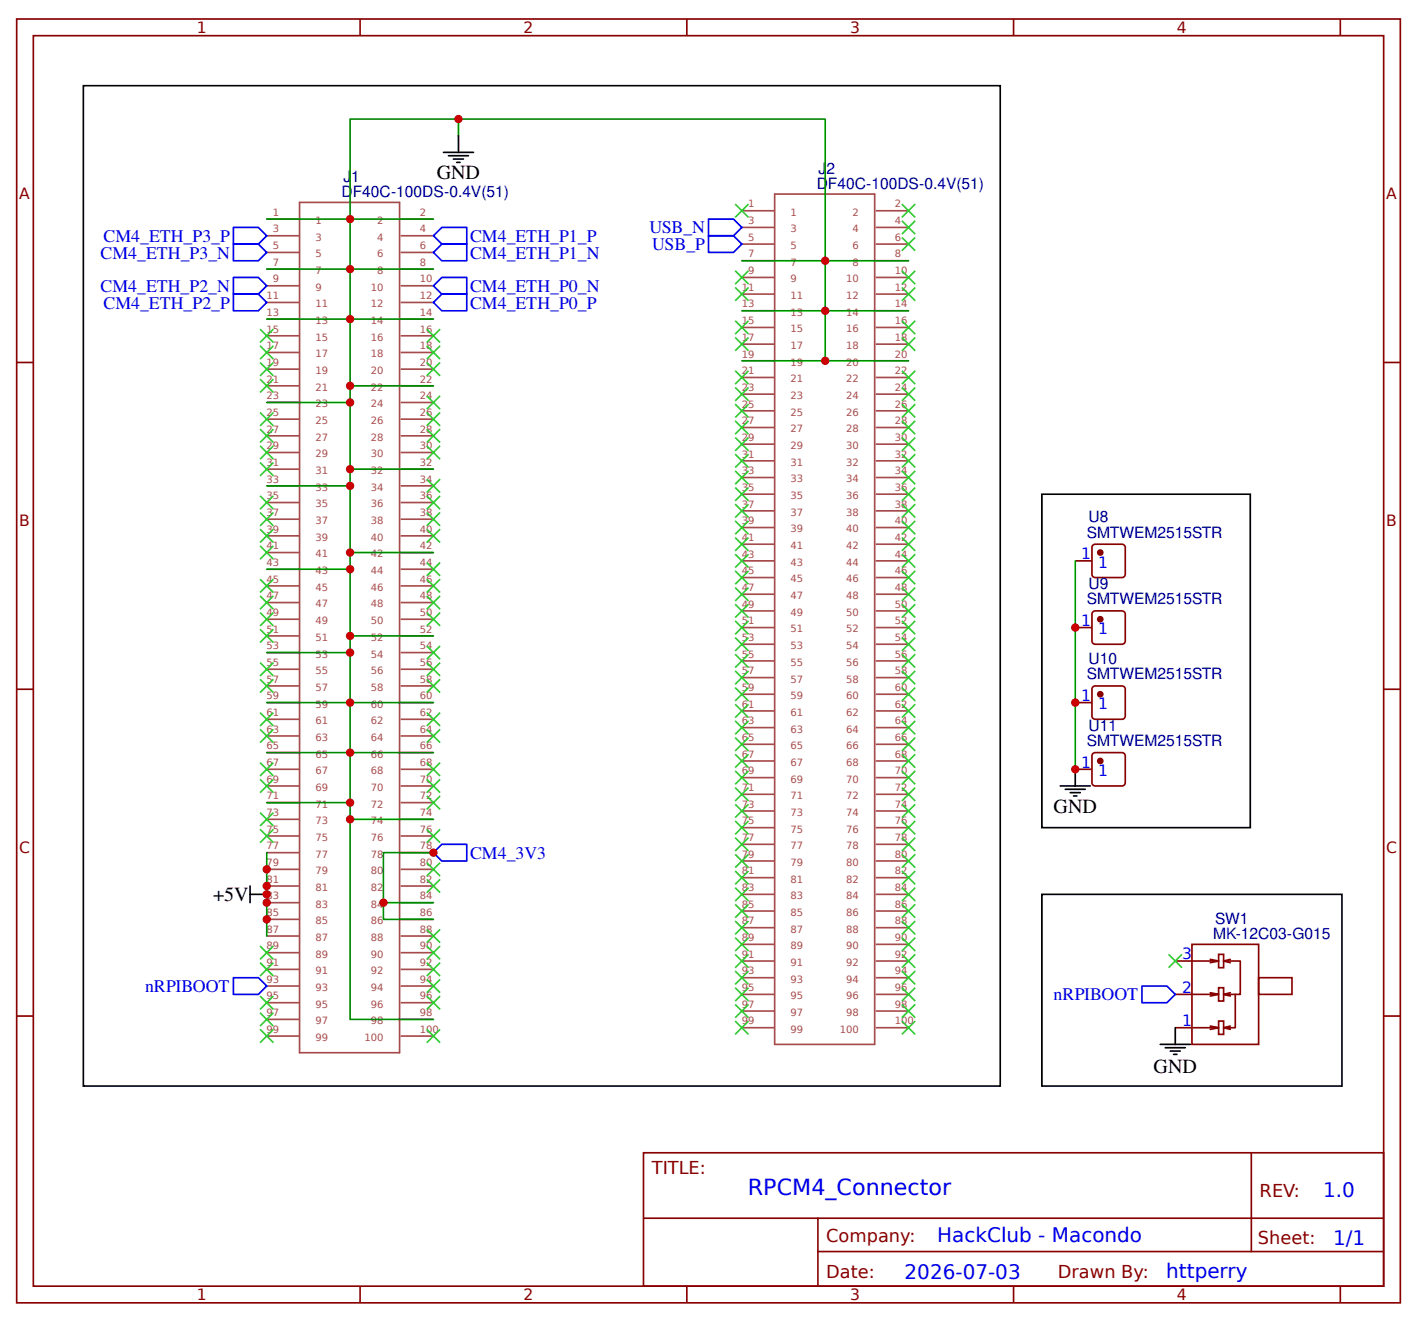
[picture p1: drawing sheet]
<svg xmlns="http://www.w3.org/2000/svg" width="225mm" height="210mm" viewBox="0 0 225 210" stroke-linecap="round" stroke-linejoin="round" font-family="sans-serif">
<g fill="none" stroke="#800" stroke-width=".26">
<path d="M2.6 3h219.6v203.7h-219.6zM5.3 5.7h214.3v198.4h-214.3zM57.1 3v2.7M109 3v2.7M160.9 3v2.7M212.7 3v2.7M2.6 57.5h2.7M219.6 57.5h2.6M170.7 89h2.6M170.7 99.6h2.6M173.4 86.6l.4-.2h4.5l.3 .5-.1 4.5-.4 .3-4.5-.1-.3-.5zM173.6 97l4.5-.1 .4 .3 .1 4.5-.3 .5h-4.5l-.4-.2-.1-4.5z"/>
<path d="M2.6 109.4h2.7M170.7 111.5h2.6M173.4 109.1l.4-.3 4.5 .1 .3 .5-.1 4.5-.4 .2h-4.5l-.3-.5zM173.6 119.5l4.5-.1 .4 .3 .1 4.5-.3 .5h-4.5l-.4-.2-.1-4.5zM219.6 109.4h2.6M170.7 122.1h2.6M189.2 149.9h10.6v15.8h-10.6zM192.1 152.2l1.3 .3h-6.9M192.1 157.5l1.3 .3h-6.9M193.4 151.4h.8v2.2h-.8zM193.4 156.7h.8v2.2h-.8zM193.4 152.5l-1.3 .3"/>
<path d="M193.4 157.8l-1.3 .3M194.2 152.5h2.6v5.3h-2.6l1.1 .3M194.2 152.5l1.1 .3M195.3 152.2l-1.1 .3M195.3 157.5l-1.1 .3M196.1 157.8v5.3h-1.9l1.1 .3M199.8 155.2h5.3v2.6h-5.3zM2.6 161.2h2.7M192.1 162.8l1.3 .3h-6.9M193.4 162h.8v2.1h-.8zM193.4 163.1l-1.3 .3M195.3 162.8l-1.1 .3"/>
<path d="M219.6 161.2h2.6M102.1 182.9h117.5v21.2h-117.5zM102.2 193.3h117.3M129.8 198.6h89.7M129.8 193.3v10.6M198.6 183v15.6M57.1 204.1v2.6M109 204.1v2.6M160.9 204.1v2.6M212.7 204.1v2.6"/>
</g>
<g fill="#800" stroke="#800" stroke-width=".26">
<circle cx="174.6" cy="87.7" r=".4"/>
<circle cx="174.6" cy="98.3" r=".4"/>
<circle cx="174.6" cy="110.2" r=".4"/>
<circle cx="174.6" cy="120.8" r=".4"/>
</g>
<g fill="none" stroke="#080" stroke-width=".26">
<path d="M72.8 18.9h58.2v38.4M42.3 34.8h26.5M72.8 21.5v-2.6h-17.2v42.3M42.3 42.7h26.5M42.3 50.6h26.5M117.7 41.4h26.5M117.7 49.3h26.5M117.7 57.3h26.5M55.6 63.9v10.6M55.6 77.1v10.6M68.8 61.2h-13.2v2.7h-13.3M68.8 74.5h-13.2v2.6h-13.3"/>
<path d="M55.6 90.3v10.6M68.8 87.7h-13.2v2.6h-13.3M170.7 89v33.1M42.3 111.5h26.5M42.3 119.4h26.5M55.6 103.6v23.8M68.8 100.9h-13.2v2.7h-13.3M42.3 127.4h13.3v2.6h13.2M42.3 135.3v13.2M55.6 130v31.8h13.2M68.8 135.3h-7.9v7.9M68.8 143.2h-7.9v2.7h7.9"/>
</g>
<g fill="none" stroke="#000" stroke-width=".26">
<path d="M13.2 13.6h145.5v158.7h-145.5zM70.4 24.2h4.7M71.2 24.7h3.1M72 25.2h1.6M72.5 25.8h.5M72.8 21.5v2.7M165.4 78.4h33v52.9h-33zM168.3 124.7h4.7M169.1 125.3h3.1M169.9 125.8h1.5M170.4 126.3h.5M170.7 122.1v2.6"/>
<path d="M39.7 141.9h2.6M39.7 140.6v2.6M165.4 141.9h47.6v30.4h-47.6zM184.1 165.7h4.8M184.9 166.3h3.2M185.7 166.8h1.6M186.3 167.3h.5M186.5 163.1v2.6"/>
</g>
<g fill="none" stroke="#00f" stroke-width=".26">
<path d="M37 36.1h4l1.3 1.3-1.3 1.3h-4zM37 38.7h4l1.3 1.4-1.3 1.3h-4zM68.8 37.4l1.3-1.3h4v2.6h-4zM112.4 34.8h4l1.3 1.3-1.3 1.3h-4zM112.4 37.4h4l1.3 1.3-1.3 1.4h-4zM37 44h4l1.3 1.3-1.3 1.4h-4zM37 46.7h4l1.3 1.3-1.3 1.3h-4zM68.8 40.1l1.3-1.4h4v2.7h-4zM68.8 45.3l1.3-1.3h4v2.7h-4zM68.8 48l1.3-1.3h4v2.6h-4zM70.1 134h4v2.6h-4l-1.3-1.3zM37 155.2h4l1.3 1.3-1.3 1.3h-4z"/>
<path d="M181.2 156.5h4l1.3 1.3-1.3 1.3h-4z"/>
</g>
<g fill="#000" stroke="#3c3" stroke-width=".26">
<path d="M116.7 32.4l2.1 2.1zM118.8 32.4l-2.1 2.1z"/>
<path d="M143.1 32.4l2.2 2.1zM145.3 32.4l-2.2 2.1z"/>
<path d="M143.1 35l2.2 2.1zM143.1 37.1l2.2-2.1z"/>
<path d="M143.1 37.7l2.2 2.1zM143.1 39.8l2.2-2.1z"/>
<path d="M41.3 52.2l2.1 2.1zM43.4 52.2l-2.1 2.1z"/>
<path d="M41.3 54.9l2.1 2.1zM43.4 54.9l-2.1 2.1z"/>
<path d="M41.3 57.5l2.1 2.1zM43.4 57.5l-2.1 2.1z"/>
<path d="M67.7 52.2l2.1 2.1zM67.7 54.3l2.1-2.1z"/>
<path d="M67.7 54.9l2.1 2.1zM69.8 54.9l-2.1 2.1z"/>
<path d="M67.7 57.5l2.1 2.1zM67.7 59.6l2.1-2.1z"/>
<path d="M116.7 43l2.1 2.1zM118.8 43l-2.1 2.1z"/>
<path d="M116.7 45.6l2.1 2.1zM118.8 45.6l-2.1 2.1z"/>
<path d="M116.7 50.9l2.1 2.1zM118.8 50.9l-2.1 2.1z"/>
<path d="M116.7 53.6l2.1 2.1zM118.8 53.6l-2.1 2.1z"/>
<path d="M116.7 58.8l2.1 2.2zM118.8 58.8l-2.1 2.2z"/>
<path d="M143.1 43l2.2 2.1zM143.1 45.1l2.2-2.1z"/>
<path d="M143.1 45.6l2.2 2.1zM145.3 45.6l-2.2 2.1z"/>
<path d="M143.1 50.9l2.2 2.1zM145.3 50.9l-2.2 2.1z"/>
<path d="M143.1 53.6l2.2 2.1zM145.3 53.6l-2.2 2.1z"/>
<path d="M143.1 58.8l2.2 2.2zM145.3 58.8l-2.2 2.2z"/>
<path d="M41.3 60.2l2.1 2.1zM43.4 60.2l-2.1 2.1z"/>
<path d="M41.3 65.5l2.1 2.1zM43.4 65.5l-2.1 2.1z"/>
<path d="M41.3 68.1l2.1 2.1zM43.4 68.1l-2.1 2.1z"/>
<path d="M41.3 70.7l2.1 2.2zM41.3 72.9l2.1-2.2z"/>
<path d="M41.3 73.4l2.1 2.1zM43.4 73.4l-2.1 2.1z"/>
<path d="M41.3 78.7l2.1 2.1zM41.3 80.8l2.1-2.1z"/>
<path d="M67.7 62.8l2.1 2.1zM67.7 64.9l2.1-2.1z"/>
<path d="M67.7 65.5l2.1 2.1zM69.8 65.5l-2.1 2.1z"/>
<path d="M67.7 68.1l2.1 2.1zM69.8 68.1l-2.1 2.1z"/>
<path d="M67.7 70.7l2.1 2.2zM67.7 72.9l2.1-2.2z"/>
<path d="M67.7 76l2.1 2.2zM69.8 76l-2.1 2.2z"/>
<path d="M67.7 78.7l2.1 2.1zM67.7 80.8l2.1-2.1z"/>
<path d="M116.7 61.5l2.1 2.1zM118.8 61.5l-2.1 2.1z"/>
<path d="M116.7 64.1l2.1 2.2zM118.8 64.1l-2.1 2.2z"/>
<path d="M116.7 66.8l2.1 2.1zM118.8 66.8l-2.1 2.1z"/>
<path d="M116.7 69.4l2.1 2.1zM118.8 69.4l-2.1 2.1z"/>
<path d="M116.7 72.1l2.1 2.1zM118.8 72.1l-2.1 2.1z"/>
<path d="M116.7 74.7l2.1 2.1zM118.8 74.7l-2.1 2.1z"/>
<path d="M116.7 77.4l2.1 2.1zM118.8 77.4l-2.1 2.1z"/>
<path d="M143.1 61.5l2.2 2.1zM145.3 61.5l-2.2 2.1z"/>
<path d="M143.1 64.1l2.2 2.2zM145.3 64.1l-2.2 2.2z"/>
<path d="M143.1 66.8l2.2 2.1zM143.1 68.9l2.2-2.1z"/>
<path d="M143.1 69.4l2.2 2.1zM145.3 69.4l-2.2 2.1z"/>
<path d="M143.1 72.1l2.2 2.1zM145.3 72.1l-2.2 2.1z"/>
<path d="M143.1 74.7l2.2 2.1zM143.1 76.8l2.2-2.1z"/>
<path d="M143.1 77.4l2.2 2.1zM145.3 77.4l-2.2 2.1z"/>
<path d="M41.3 81.3l2.1 2.1zM43.4 81.3l-2.1 2.1z"/>
<path d="M41.3 84l2.1 2.1zM43.4 84l-2.1 2.1z"/>
<path d="M41.3 86.6l2.1 2.1zM43.4 86.6l-2.1 2.1z"/>
<path d="M41.3 91.9l2.1 2.1zM43.4 91.9l-2.1 2.1z"/>
<path d="M41.3 94.6l2.1 2.1zM43.4 94.6l-2.1 2.1z"/>
<path d="M41.3 97.2l2.1 2.1zM43.4 97.2l-2.1 2.1z"/>
<path d="M41.3 99.9l2.1 2.1zM43.4 99.9l-2.1 2.1z"/>
<path d="M67.7 81.3l2.1 2.1zM69.8 81.3l-2.1 2.1z"/>
<path d="M67.7 84l2.1 2.1zM69.8 84l-2.1 2.1z"/>
<path d="M67.7 89.3l2.1 2.1zM69.8 89.3l-2.1 2.1z"/>
<path d="M67.7 91.9l2.1 2.1zM69.8 91.9l-2.1 2.1z"/>
<path d="M67.7 94.6l2.1 2.1zM67.7 96.7l2.1-2.1z"/>
<path d="M67.7 97.2l2.1 2.1zM69.8 97.2l-2.1 2.1z"/>
<path d="M116.7 80l2.1 2.1zM118.8 80l-2.1 2.1z"/>
<path d="M116.7 82.7l2.1 2.1zM118.8 82.7l-2.1 2.1z"/>
<path d="M116.7 85.3l2.1 2.1zM118.8 85.3l-2.1 2.1z"/>
<path d="M116.7 87.9l2.1 2.2zM118.8 87.9l-2.1 2.2z"/>
<path d="M116.7 90.6l2.1 2.1zM118.8 90.6l-2.1 2.1z"/>
<path d="M116.7 93.2l2.1 2.2zM118.8 93.2l-2.1 2.2z"/>
<path d="M116.7 95.9l2.1 2.1zM118.8 95.9l-2.1 2.1z"/>
<path d="M116.7 98.5l2.1 2.1zM118.8 98.5l-2.1 2.1z"/>
<path d="M143.1 80l2.2 2.1zM145.3 80l-2.2 2.1z"/>
<path d="M143.1 82.7l2.2 2.1zM143.1 84.8l2.2-2.1z"/>
<path d="M143.1 98.5l2.2 2.1zM143.1 100.6l2.2-2.1z"/>
<path d="M143.1 95.9l2.2 2.1zM145.3 95.9l-2.2 2.1z"/>
<path d="M143.1 93.2l2.2 2.2zM145.3 93.2l-2.2 2.2z"/>
<path d="M143.1 85.3l2.2 2.1zM145.3 85.3l-2.2 2.1z"/>
<path d="M143.1 87.9l2.2 2.2zM145.3 87.9l-2.2 2.2z"/>
<path d="M143.1 90.6l2.2 2.1zM143.1 92.7l2.2-2.1z"/>
<path d="M41.3 105.1l2.1 2.2zM43.4 105.1l-2.1 2.2z"/>
<path d="M41.3 107.8l2.1 2.1zM43.4 107.8l-2.1 2.1z"/>
<path d="M41.3 113.1l2.1 2.1zM43.4 113.1l-2.1 2.1z"/>
<path d="M41.3 115.7l2.1 2.1zM43.4 115.7l-2.1 2.1z"/>
<path d="M67.7 102.5l2.1 2.1zM67.7 104.6l2.1-2.1z"/>
<path d="M67.7 105.1l2.1 2.2zM69.8 105.1l-2.1 2.2z"/>
<path d="M67.7 107.8l2.1 2.1zM69.8 107.8l-2.1 2.1z"/>
<path d="M67.7 113.1l2.1 2.1zM69.8 113.1l-2.1 2.1z"/>
<path d="M67.7 115.7l2.1 2.1zM69.8 115.7l-2.1 2.1z"/>
<path d="M116.7 101.2l2.1 2.1zM118.8 101.2l-2.1 2.1z"/>
<path d="M116.7 103.8l2.1 2.1zM118.8 103.8l-2.1 2.1z"/>
<path d="M116.7 106.5l2.1 2.1zM118.8 106.5l-2.1 2.1z"/>
<path d="M116.7 109.1l2.1 2.1zM118.8 109.1l-2.1 2.1z"/>
<path d="M116.7 111.8l2.1 2.1zM118.8 111.8l-2.1 2.1z"/>
<path d="M116.7 114.4l2.1 2.1zM118.8 114.4l-2.1 2.1z"/>
<path d="M116.7 117.1l2.1 2.1zM118.8 117.1l-2.1 2.1z"/>
<path d="M116.7 119.7l2.1 2.1zM118.8 119.7l-2.1 2.1z"/>
<path d="M143.1 119.7l2.2 2.1zM145.3 119.7l-2.2 2.1z"/>
<path d="M143.1 117.1l2.2 2.1zM145.3 117.1l-2.2 2.1z"/>
<path d="M143.1 114.4l2.2 2.1zM145.3 114.4l-2.2 2.1z"/>
<path d="M143.1 111.8l2.2 2.1zM145.3 111.8l-2.2 2.1z"/>
<path d="M143.1 109.1l2.2 2.1zM145.3 109.1l-2.2 2.1z"/>
<path d="M143.1 106.5l2.2 2.1zM143.1 108.6l2.2-2.1z"/>
<path d="M143.1 103.8l2.2 2.1zM145.3 103.8l-2.2 2.1z"/>
<path d="M143.1 101.2l2.2 2.1zM145.3 101.2l-2.2 2.1z"/>
<path d="M41.3 121l2.1 2.1zM43.4 121l-2.1 2.1z"/>
<path d="M41.3 123.7l2.1 2.1zM43.4 123.7l-2.1 2.1z"/>
<path d="M41.3 129l2.1 2.1zM43.4 129l-2.1 2.1z"/>
<path d="M41.3 131.6l2.1 2.1zM43.4 131.6l-2.1 2.1z"/>
<path d="M67.7 136.9l2.1 2.1zM69.8 136.9l-2.1 2.1z"/>
<path d="M67.7 139.5l2.1 2.2zM69.8 139.5l-2.1 2.2z"/>
<path d="M67.7 121l2.1 2.1zM67.7 123.1l2.1-2.1z"/>
<path d="M67.7 123.7l2.1 2.1zM69.8 123.7l-2.1 2.1z"/>
<path d="M67.7 126.3l2.1 2.1zM69.8 126.3l-2.1 2.1z"/>
<path d="M67.7 131.6l2.1 2.1zM69.8 131.6l-2.1 2.1z"/>
<path d="M116.7 122.3l2.1 2.2zM118.8 122.3l-2.1 2.2z"/>
<path d="M116.7 125l2.1 2.1zM118.8 125l-2.1 2.1z"/>
<path d="M116.7 127.6l2.1 2.2zM118.8 127.6l-2.1 2.2z"/>
<path d="M116.7 130.3l2.1 2.1zM118.8 130.3l-2.1 2.1z"/>
<path d="M116.7 132.9l2.1 2.1zM118.8 132.9l-2.1 2.1z"/>
<path d="M116.7 135.6l2.1 2.1zM118.8 135.6l-2.1 2.1z"/>
<path d="M116.7 138.2l2.1 2.1zM118.8 138.2l-2.1 2.1z"/>
<path d="M143.1 138.2l2.2 2.1zM145.3 138.2l-2.2 2.1z"/>
<path d="M143.1 135.6l2.2 2.1zM145.3 135.6l-2.2 2.1z"/>
<path d="M143.1 132.9l2.2 2.1zM145.3 132.9l-2.2 2.1z"/>
<path d="M143.1 130.3l2.2 2.1zM145.3 130.3l-2.2 2.1z"/>
<path d="M143.1 127.6l2.2 2.2zM145.3 127.6l-2.2 2.2z"/>
<path d="M143.1 125l2.2 2.1zM145.3 125l-2.2 2.1z"/>
<path d="M143.1 122.3l2.2 2.2zM145.3 122.3l-2.2 2.2z"/>
<path d="M41.3 158.1l2.1 2.1zM43.4 158.1l-2.1 2.1z"/>
<path d="M41.3 152.8l2.1 2.1zM43.4 152.8l-2.1 2.1z"/>
<path d="M41.3 150.1l2.1 2.1zM43.4 150.1l-2.1 2.1z"/>
<path d="M67.7 147.5l2.1 2.1zM69.8 147.5l-2.1 2.1z"/>
<path d="M67.7 150.1l2.1 2.1zM67.7 152.2l2.1-2.1z"/>
<path d="M67.7 152.8l2.1 2.1zM69.8 152.8l-2.1 2.1z"/>
<path d="M67.7 155.4l2.1 2.1zM69.8 155.4l-2.1 2.1z"/>
<path d="M67.7 158.1l2.1 2.1zM67.7 160.2l2.1-2.1z"/>
<path d="M116.7 140.9l2.1 2.1zM118.8 140.9l-2.1 2.1z"/>
<path d="M116.7 143.5l2.1 2.1zM118.8 143.5l-2.1 2.1z"/>
<path d="M116.7 146.2l2.1 2.1zM118.8 146.2l-2.1 2.1z"/>
<path d="M116.7 148.8l2.1 2.1zM118.8 148.8l-2.1 2.1z"/>
<path d="M116.7 151.4l2.1 2.2zM118.8 151.4l-2.1 2.2z"/>
<path d="M116.7 154.1l2.1 2.1zM118.8 154.1l-2.1 2.1z"/>
<path d="M116.7 156.7l2.1 2.2zM118.8 156.7l-2.1 2.2z"/>
<path d="M116.7 159.4l2.1 2.1zM118.8 159.4l-2.1 2.1z"/>
<path d="M143.1 148.8l2.2 2.1zM145.3 148.8l-2.2 2.1z"/>
<path d="M143.1 146.2l2.2 2.1zM145.3 146.2l-2.2 2.1z"/>
<path d="M143.1 143.5l2.2 2.1zM145.3 143.5l-2.2 2.1z"/>
<path d="M143.1 140.9l2.2 2.1zM145.3 140.9l-2.2 2.1z"/>
<path d="M143.1 154.1l2.2 2.1zM145.3 154.1l-2.2 2.1z"/>
<path d="M143.1 151.4l2.2 2.2zM145.3 151.4l-2.2 2.2z"/>
<path d="M143.1 156.7l2.2 2.2zM145.3 156.7l-2.2 2.2z"/>
<path d="M143.1 159.4l2.2 2.1zM145.3 159.4l-2.2 2.1z"/>
<path d="M185.5 151.4l2.1 2.2zM187.6 151.4l-2.1 2.2z"/>
<path d="M41.3 160.7l2.1 2.1zM43.4 160.7l-2.1 2.1z"/>
<path d="M41.3 163.4l2.1 2.1zM43.4 163.4l-2.1 2.1z"/>
<path d="M67.7 163.4l2.1 2.1zM69.8 163.4l-2.1 2.1z"/>
<path d="M116.7 162l2.1 2.1zM118.8 162l-2.1 2.1z"/>
<path d="M143.1 162l2.2 2.1zM145.3 162l-2.2 2.1z"/>
</g>
<g fill="none" stroke="#a54b4b" stroke-width=".26">
<path d="M42.3 34.8h5.2M42.3 37.4h5.2M47.5 32.1h15.9v135h-15.9zM63.6 34.8h5.2M63.6 37.4h5.2M117.7 33.4h5.2M117.7 36.1h5.2M117.7 38.7h5.2M122.9 30.8h15.9v134.9h-15.9zM139 33.4h5.2M139 36.1h5.2M139 38.7h5.2"/>
<path d="M42.3 40.1h5.2M42.3 42.7h5.2M42.3 45.3h5.2M42.3 48h5.2M42.3 50.6h5.2M42.3 53.3h5.2M42.3 55.9h5.2M42.3 58.6h5.2M63.6 40.1h5.2M63.6 42.7h5.2M63.6 45.3h5.2M63.6 48h5.2"/>
<path d="M63.6 50.6h5.2M63.6 53.3h5.2M63.6 55.9h5.2M63.6 58.6h5.2M117.7 41.4h5.2M117.7 44h5.2M117.7 46.7h5.2M117.7 49.3h5.2M117.7 52h5.2M117.7 54.6h5.2M117.7 57.3h5.2M117.7 59.9h5.2"/>
<path d="M139 41.4h5.2M139 44h5.2M139 46.7h5.2M139 49.3h5.2M139 52h5.2M139 54.6h5.2M139 57.3h5.2M139 59.9h5.2M42.3 61.2h5.2M42.3 63.9h5.2M42.3 66.5h5.2M42.3 69.2h5.2"/>
<path d="M42.3 71.8h5.2M42.3 74.5h5.2M42.3 77.1h5.2M42.3 79.7h5.2M63.6 61.2h5.2M63.6 63.9h5.2M63.6 66.5h5.2M63.6 69.2h5.2M63.6 71.8h5.2M63.6 74.5h5.2M63.6 77.1h5.2M63.6 79.7h5.2"/>
<path d="M117.7 62.5h5.2M117.7 65.2h5.2M117.7 67.8h5.2M117.7 70.5h5.2M117.7 73.1h5.2M117.7 75.8h5.2M117.7 78.4h5.2M139 62.5h5.2M139 65.2h5.2M139 67.8h5.2M139 70.5h5.2M139 73.1h5.2"/>
<path d="M139 75.8h5.2M139 78.4h5.2M42.3 82.4h5.2M42.3 85h5.2M42.3 87.7h5.2M42.3 90.3h5.2M42.3 93h5.2M42.3 95.6h5.2M42.3 98.3h5.2M63.6 82.4h5.2M63.6 85h5.2M63.6 87.7h5.2"/>
<path d="M63.6 90.3h5.2M63.6 93h5.2M63.6 95.6h5.2M63.6 98.3h5.2M117.7 81.1h5.2M117.7 83.7h5.2M117.7 86.4h5.2M117.7 89h5.2M117.7 91.7h5.2M117.7 94.3h5.2M117.7 96.9h5.2M117.7 99.6h5.2"/>
<path d="M139 81.1h5.2M139 83.7h5.2M139 86.4h5.2M139 89h5.2M139 91.7h5.2M139 94.3h5.2M139 96.9h5.2M139 99.6h5.2M42.3 100.9h5.2M42.3 103.6h5.2M42.3 106.2h5.2M42.3 108.8h5.2"/>
<path d="M42.3 111.5h5.2M42.3 114.1h5.2M42.3 116.8h5.2M42.3 119.4h5.2M63.6 100.9h5.2M63.6 103.6h5.2M63.6 106.2h5.2M63.6 108.8h5.2M63.6 111.5h5.2M63.6 114.1h5.2M63.6 116.8h5.2M63.6 119.4h5.2"/>
<path d="M117.7 102.2h5.2M117.7 104.9h5.2M117.7 107.5h5.2M117.7 110.2h5.2M117.7 112.8h5.2M117.7 115.5h5.2M117.7 118.1h5.2M139 102.2h5.2M139 104.9h5.2M139 107.5h5.2M139 110.2h5.2M139 112.8h5.2"/>
<path d="M139 115.5h5.2M139 118.1h5.2M42.3 122.1h5.2M42.3 124.7h5.2M42.3 127.4h5.2M42.3 130h5.2M42.3 132.7h5.2M42.3 135.3h5.2M42.3 138h5.2M63.6 122.1h5.2M63.6 124.7h5.2M63.6 127.4h5.2"/>
<path d="M63.6 130h5.2M63.6 132.7h5.2M63.6 135.3h5.2M63.6 138h5.2M117.7 120.8h5.2M117.7 123.4h5.2M117.7 126h5.2M117.7 128.7h5.2M117.7 131.3h5.2M117.7 134h5.2M117.7 136.6h5.2M117.7 139.3h5.2"/>
<path d="M139 120.8h5.2M139 123.4h5.2M139 126h5.2M139 128.7h5.2M139 131.3h5.2M139 134h5.2M139 136.6h5.2M139 139.3h5.2M42.3 140.6h5.2M42.3 143.2h5.2M42.3 145.9h5.2M42.3 148.5h5.2"/>
<path d="M42.3 151.2h5.2M42.3 153.8h5.2M42.3 156.5h5.2M42.3 159.1h5.2M63.6 140.6h5.2M63.6 143.2h5.2M63.6 145.9h5.2M63.6 148.5h5.2M63.6 151.2h5.2M63.6 153.8h5.2M63.6 156.5h5.2M63.6 159.1h5.2"/>
<path d="M117.7 141.9h5.2M117.7 144.6h5.2M117.7 147.2h5.2M117.7 149.9h5.2M117.7 152.5h5.2M117.7 155.2h5.2M117.7 157.8h5.2M139 141.9h5.2M139 144.6h5.2M139 147.2h5.2M139 149.9h5.2M139 152.5h5.2"/>
<path d="M139 155.2h5.2M139 157.8h5.2M42.3 161.8h5.2M42.3 164.4h5.2M63.6 161.8h5.2M63.6 164.4h5.2M117.7 160.4h5.2M117.7 163.1h5.2M139 160.4h5.2M139 163.1h5.2"/>
</g>
<g fill="#c00">
<circle cx="170.7" cy="99.6" r=".66"/>
<circle cx="170.7" cy="111.5" r=".66"/>
<circle cx="170.7" cy="122.1" r=".66"/>
<circle cx="60.9" cy="143.2" r=".66"/>
<circle cx="68.8" cy="135.3" r=".66"/>
<circle cx="42.3" cy="138" r=".66"/>
<circle cx="42.3" cy="140.6" r=".66"/>
<circle cx="42.3" cy="143.2" r=".66"/>
<circle cx="42.3" cy="145.9" r=".66"/>
<circle cx="42.3" cy="141.9" r=".66"/>
<circle cx="55.6" cy="130" r=".66"/>
<circle cx="55.6" cy="119.4" r=".66"/>
<circle cx="55.6" cy="127.4" r=".66"/>
<circle cx="55.6" cy="111.5" r=".66"/>
<circle cx="55.6" cy="103.6" r=".66"/>
<circle cx="55.6" cy="90.3" r=".66"/>
<circle cx="55.6" cy="100.9" r=".66"/>
<circle cx="55.6" cy="77.1" r=".66"/>
<circle cx="55.6" cy="87.7" r=".66"/>
<circle cx="55.6" cy="63.9" r=".66"/>
<circle cx="55.6" cy="74.5" r=".66"/>
<circle cx="55.6" cy="50.6" r=".66"/>
<circle cx="55.6" cy="61.2" r=".66"/>
<circle cx="55.6" cy="42.7" r=".66"/>
<circle cx="55.6" cy="34.8" r=".66"/>
<circle cx="72.8" cy="18.9" r=".66"/>
<circle cx="131" cy="49.3" r=".66"/>
<circle cx="131" cy="57.3" r=".66"/>
<circle cx="131" cy="41.4" r=".66"/>
</g>
<text font-size="3.5" fill="#00f" x="118.7" y="189.7">RPCM4_Connector</text>
<g font-size="3.2">
<text x="69.3" y="28.4">GND</text>
<text x="167.2" y="129">GND</text>
<text x="33.8" y="143">+5V</text>
<text x="183.1" y="170.3">GND</text>
</g>
<g font-size="3.2" fill="#00f">
<text x="210" y="189.9">1.0</text>
<text x="148.8" y="197.1">HackClub - Macondo</text>
<text x="211.6" y="197.6">1/1</text>
<text x="143.6" y="202.9">2026-07-03</text>
<text x="185.1" y="202.8">httperry</text>
</g>
<g font-size="2.8" fill="#00f">
<text x="16" y="41.1">CM4_ETH_P3_N</text>
<text x="16.4" y="38.4">CM4_ETH_P3_P</text>
<text x="74.6" y="38.4">CM4_ETH_P1_P</text>
<text x="74.6" y="41">CM4_ETH_P1_N</text>
<text x="103.1" y="37">USB_N</text>
<text x="103.5" y="39.7">USB_P</text>
<text x="16" y="46.3">CM4_ETH_P2_N</text>
<text x="74.6" y="46.4">CM4_ETH_P0_N</text>
<text x="16.4" y="49">CM4_ETH_P2_P</text>
<text x="74.6" y="49">CM4_ETH_P0_P</text>
<text x="74.6" y="136.3">CM4_3V3</text>
<text x="23" y="157.5">nRPIBOOT</text>
<text x="167.2" y="158.7">nRPIBOOT</text>
</g>
<g font-size="2.8" fill="#800">
<text x="103.5" y="186.4">TITLE:</text>
<text x="199.9" y="189.9">REV:</text>
<text x="131.1" y="197">Company:</text>
<text x="199.7" y="197.5">Sheet:</text>
<text x="131.1" y="202.8">Date:</text>
<text x="167.9" y="202.8">Drawn By:</text>
</g>
<g font-size="2.5" fill="#800">
<text x="31.2" y="5.3">1</text>
<text x="83.1" y="5.3">2</text>
<text x="134.9" y="5.3">3</text>
<text x="186.8" y="5.3">4</text>
<text x="3" y="31.6">A</text>
<text x="220" y="31.6">A</text>
<text x="3" y="83.4">B</text>
<text x="220" y="83.4">B</text>
<text x="3" y="135.3">C</text>
<text x="220" y="135.3">C</text>
<text x="31.2" y="206.3">1</text>
<text x="83.1" y="206.3">2</text>
<text x="134.9" y="206.3">3</text>
<text x="186.8" y="206.3">4</text>
</g>
<g font-size="2.5" fill="#000080">
<text x="54.5" y="28.9">J1</text>
<text x="129.9" y="27.5">J2</text>
<text x="54.2" y="31.3">DF40C-100DS-0.4V(51)</text>
<text x="129.6" y="30">DF40C-100DS-0.4V(51)</text>
<text x="172.8" y="82.9">U8</text>
<text x="172.5" y="85.3">SMTWEM2515STR</text>
<text x="172.5" y="95.9">SMTWEM2515STR</text>
<text x="172.8" y="93.4">U9</text>
<text x="172.5" y="107.8">SMTWEM2515STR</text>
<text x="172.8" y="105.3">U10</text>
<text x="172.5" y="118.4">SMTWEM2515STR</text>
<text x="172.8" y="115.9">U11</text>
<text x="192.5" y="149.1">MK-12C03-G015</text>
<text x="192.9" y="146.6">SW1</text>
</g>
<g font-size="2.5" fill="#00f">
<text x="171.6" y="88.7">1</text>
<text x="174.3" y="90.1">1</text>
<text x="171.6" y="99.3">1</text>
<text x="174.3" y="100.6">1</text>
<text x="171.6" y="111.2">1</text>
<text x="174.3" y="112.6">1</text>
<text x="171.6" y="121.8">1</text>
<text x="174.3" y="123.1">1</text>
<text x="187.6" y="152.2">3</text>
<text x="187.6" y="157.5">2</text>
<text x="187.6" y="162.8">1</text>
</g>
<g font-size="1.6" fill="#a54b4b">
<text x="43.3" y="34.2">1</text>
<text x="50.1" y="35.5">1</text>
<text x="59.9" y="35.5">2</text>
<text x="66.6" y="34.2">2</text>
<text x="118.7" y="32.9">1</text>
<text x="118.7" y="35.6">3</text>
<text x="125.5" y="34.2">1</text>
<text x="135.3" y="34.2">2</text>
<text x="142" y="32.9">2</text>
<text x="142" y="35.6">4</text>
<text x="43.3" y="36.9">3</text>
<text x="43.3" y="39.5">5</text>
<text x="50.1" y="38.2">3</text>
<text x="50.1" y="40.8">5</text>
<text x="59.9" y="38.2">4</text>
<text x="59.9" y="40.8">6</text>
<text x="66.6" y="36.9">4</text>
<text x="66.6" y="39.5">6</text>
<text x="118.7" y="38.2">5</text>
<text x="118.7" y="40.9">7</text>
<text x="125.5" y="36.9">3</text>
<text x="125.5" y="39.5">5</text>
<text x="135.3" y="36.9">4</text>
<text x="135.3" y="39.5">6</text>
<text x="142" y="38.2">6</text>
<text x="142" y="40.9">8</text>
<text x="42.3" y="47.5">11</text>
<text x="43.3" y="42.2">7</text>
<text x="43.3" y="44.8">9</text>
<text x="50.1" y="43.5">7</text>
<text x="50.1" y="46.1">9</text>
<text x="58.9" y="46.1">10</text>
<text x="59.9" y="43.5">8</text>
<text x="66.6" y="42.2">8</text>
<text x="66.6" y="44.8">10</text>
<text x="66.6" y="47.5">12</text>
<text x="117.7" y="46.2">11</text>
<text x="118.7" y="43.5">9</text>
<text x="125.5" y="42.2">7</text>
<text x="125.5" y="44.8">9</text>
<text x="125.5" y="47.5">11</text>
<text x="134.3" y="44.8">10</text>
<text x="134.3" y="47.5">12</text>
<text x="135.3" y="42.2">8</text>
<text x="142" y="43.5">10</text>
<text x="142" y="46.2">12</text>
<text x="42.3" y="50.1">13</text>
<text x="42.3" y="52.8">15</text>
<text x="50.1" y="48.8">11</text>
<text x="50.1" y="51.4">13</text>
<text x="58.9" y="48.8">12</text>
<text x="58.9" y="51.4">14</text>
<text x="66.6" y="50.1">14</text>
<text x="66.6" y="52.8">16</text>
<text x="117.7" y="48.8">13</text>
<text x="117.7" y="51.4">15</text>
<text x="125.5" y="50.1">13</text>
<text x="125.5" y="52.7">15</text>
<text x="134.3" y="50.1">14</text>
<text x="134.3" y="52.7">16</text>
<text x="142" y="48.8">14</text>
<text x="142" y="51.4">16</text>
<text x="42.3" y="55.4">17</text>
<text x="42.3" y="58.1">19</text>
<text x="50.1" y="54.1">15</text>
<text x="50.1" y="56.7">17</text>
<text x="50.1" y="59.4">19</text>
<text x="58.9" y="54.1">16</text>
<text x="58.9" y="56.7">18</text>
<text x="58.9" y="59.4">20</text>
<text x="66.6" y="55.4">18</text>
<text x="66.6" y="58.1">20</text>
<text x="117.7" y="54.1">17</text>
<text x="117.7" y="56.7">19</text>
<text x="117.7" y="59.4">21</text>
<text x="125.5" y="55.4">17</text>
<text x="125.5" y="58">19</text>
<text x="134.3" y="55.4">18</text>
<text x="134.3" y="58">20</text>
<text x="142" y="54.1">18</text>
<text x="142" y="56.7">20</text>
<text x="142" y="59.4">22</text>
<text x="42.3" y="60.7">21</text>
<text x="42.3" y="63.3">23</text>
<text x="42.3" y="66">25</text>
<text x="50.1" y="62">21</text>
<text x="50.1" y="64.7">23</text>
<text x="58.9" y="62">22</text>
<text x="58.9" y="64.7">24</text>
<text x="66.6" y="60.7">22</text>
<text x="66.6" y="63.3">24</text>
<text x="66.6" y="66">26</text>
<text x="117.7" y="62">23</text>
<text x="117.7" y="64.7">25</text>
<text x="125.5" y="60.7">21</text>
<text x="125.5" y="63.3">23</text>
<text x="125.5" y="66">25</text>
<text x="134.3" y="60.7">22</text>
<text x="134.3" y="63.3">24</text>
<text x="134.3" y="66">26</text>
<text x="142" y="62">24</text>
<text x="142" y="64.7">26</text>
<text x="42.3" y="68.6">27</text>
<text x="42.3" y="71.3">29</text>
<text x="50.1" y="67.3">25</text>
<text x="50.1" y="69.9">27</text>
<text x="58.9" y="67.3">26</text>
<text x="58.9" y="69.9">28</text>
<text x="66.6" y="68.6">28</text>
<text x="66.6" y="71.3">30</text>
<text x="117.7" y="67.3">27</text>
<text x="117.7" y="70">29</text>
<text x="125.5" y="68.6">27</text>
<text x="125.5" y="71.3">29</text>
<text x="134.3" y="68.6">28</text>
<text x="134.3" y="71.3">30</text>
<text x="142" y="67.3">28</text>
<text x="142" y="70">30</text>
<text x="42.3" y="73.9">31</text>
<text x="42.3" y="76.6">33</text>
<text x="50.1" y="72.6">29</text>
<text x="50.1" y="75.2">31</text>
<text x="50.1" y="77.9">33</text>
<text x="58.9" y="72.6">30</text>
<text x="58.9" y="75.2">32</text>
<text x="58.9" y="77.9">34</text>
<text x="66.6" y="73.9">32</text>
<text x="66.6" y="76.6">34</text>
<text x="117.7" y="72.6">31</text>
<text x="117.7" y="75.3">33</text>
<text x="117.7" y="77.9">35</text>
<text x="125.5" y="73.9">31</text>
<text x="125.5" y="76.6">33</text>
<text x="134.3" y="73.9">32</text>
<text x="134.3" y="76.6">34</text>
<text x="142" y="72.6">32</text>
<text x="142" y="75.3">34</text>
<text x="142" y="77.9">36</text>
<text x="42.3" y="79.2">35</text>
<text x="42.3" y="81.9">37</text>
<text x="50.1" y="80.5">35</text>
<text x="50.1" y="83.2">37</text>
<text x="58.9" y="80.5">36</text>
<text x="58.9" y="83.2">38</text>
<text x="66.6" y="79.2">36</text>
<text x="66.6" y="81.9">38</text>
<text x="117.7" y="80.5">37</text>
<text x="117.7" y="83.2">39</text>
<text x="125.5" y="79.2">35</text>
<text x="125.5" y="81.8">37</text>
<text x="134.3" y="79.2">36</text>
<text x="134.3" y="81.8">38</text>
<text x="142" y="80.5">38</text>
<text x="142" y="83.2">40</text>
<text x="42.3" y="84.5">39</text>
<text x="42.3" y="87.2">41</text>
<text x="42.3" y="89.8">43</text>
<text x="50.1" y="85.8">39</text>
<text x="50.1" y="88.5">41</text>
<text x="58.9" y="85.8">40</text>
<text x="58.9" y="88.5">42</text>
<text x="66.6" y="84.5">40</text>
<text x="66.6" y="87.2">42</text>
<text x="66.6" y="89.8">44</text>
<text x="117.7" y="85.8">41</text>
<text x="117.7" y="88.5">43</text>
<text x="125.5" y="84.5">39</text>
<text x="125.5" y="87.1">41</text>
<text x="125.5" y="89.8">43</text>
<text x="134.3" y="84.5">40</text>
<text x="134.3" y="87.1">42</text>
<text x="134.3" y="89.8">44</text>
<text x="142" y="85.8">42</text>
<text x="142" y="88.5">44</text>
<text x="42.3" y="92.5">45</text>
<text x="42.3" y="95.1">47</text>
<text x="50.1" y="91.1">43</text>
<text x="50.1" y="93.8">45</text>
<text x="58.9" y="91.1">44</text>
<text x="58.9" y="93.8">46</text>
<text x="66.6" y="92.5">46</text>
<text x="66.6" y="95.1">48</text>
<text x="117.7" y="91.1">45</text>
<text x="117.7" y="93.8">47</text>
<text x="125.5" y="92.4">45</text>
<text x="125.5" y="95.1">47</text>
<text x="134.3" y="92.4">46</text>
<text x="134.3" y="95.1">48</text>
<text x="142" y="91.1">46</text>
<text x="142" y="93.8">48</text>
<text x="42.3" y="97.7">49</text>
<text x="42.3" y="100.4">51</text>
<text x="50.1" y="96.4">47</text>
<text x="50.1" y="99">49</text>
<text x="50.1" y="101.7">51</text>
<text x="58.9" y="96.4">48</text>
<text x="58.9" y="99">50</text>
<text x="58.9" y="101.7">52</text>
<text x="66.6" y="97.7">50</text>
<text x="66.6" y="100.4">52</text>
<text x="117.7" y="96.4">49</text>
<text x="117.7" y="99.1">51</text>
<text x="117.7" y="101.7">53</text>
<text x="125.5" y="97.7">49</text>
<text x="125.5" y="100.4">51</text>
<text x="134.3" y="97.7">50</text>
<text x="134.3" y="100.4">52</text>
<text x="142" y="96.4">50</text>
<text x="142" y="99.1">52</text>
<text x="142" y="101.7">54</text>
<text x="42.3" y="103">53</text>
<text x="42.3" y="105.7">55</text>
<text x="50.1" y="104.3">53</text>
<text x="50.1" y="107">55</text>
<text x="58.9" y="104.3">54</text>
<text x="58.9" y="107">56</text>
<text x="66.6" y="103">54</text>
<text x="66.6" y="105.7">56</text>
<text x="117.7" y="104.4">55</text>
<text x="117.7" y="107">57</text>
<text x="125.5" y="103">53</text>
<text x="125.5" y="105.7">55</text>
<text x="134.3" y="103">54</text>
<text x="134.3" y="105.7">56</text>
<text x="142" y="104.4">56</text>
<text x="142" y="107">58</text>
<text x="42.3" y="108.3">57</text>
<text x="42.3" y="111">59</text>
<text x="42.3" y="113.6">61</text>
<text x="50.1" y="109.6">57</text>
<text x="50.1" y="112.3">59</text>
<text x="58.9" y="109.6">58</text>
<text x="58.9" y="112.3">60</text>
<text x="66.6" y="108.3">58</text>
<text x="66.6" y="111">60</text>
<text x="66.6" y="113.6">62</text>
<text x="117.7" y="109.7">59</text>
<text x="117.7" y="112.3">61</text>
<text x="125.5" y="108.3">57</text>
<text x="125.5" y="111">59</text>
<text x="125.5" y="113.6">61</text>
<text x="134.3" y="108.3">58</text>
<text x="134.3" y="111">60</text>
<text x="134.3" y="113.6">62</text>
<text x="142" y="109.7">60</text>
<text x="142" y="112.3">62</text>
<text x="42.3" y="116.3">63</text>
<text x="42.3" y="118.9">65</text>
<text x="50.1" y="114.9">61</text>
<text x="50.1" y="117.6">63</text>
<text x="58.9" y="114.9">62</text>
<text x="58.9" y="117.6">64</text>
<text x="66.6" y="116.3">64</text>
<text x="66.6" y="118.9">66</text>
<text x="117.7" y="114.9">63</text>
<text x="117.7" y="117.6">65</text>
<text x="125.5" y="116.2">63</text>
<text x="125.5" y="118.9">65</text>
<text x="134.3" y="116.2">64</text>
<text x="134.3" y="118.9">66</text>
<text x="142" y="114.9">64</text>
<text x="142" y="117.6">66</text>
<text x="42.3" y="121.6">67</text>
<text x="42.3" y="124.2">69</text>
<text x="50.1" y="120.2">65</text>
<text x="50.1" y="122.9">67</text>
<text x="50.1" y="125.5">69</text>
<text x="58.9" y="120.2">66</text>
<text x="58.9" y="122.9">68</text>
<text x="58.9" y="125.5">70</text>
<text x="66.6" y="121.6">68</text>
<text x="66.6" y="124.2">70</text>
<text x="117.7" y="120.2">67</text>
<text x="117.7" y="122.9">69</text>
<text x="117.7" y="125.5">71</text>
<text x="125.5" y="121.5">67</text>
<text x="125.5" y="124.2">69</text>
<text x="134.3" y="121.5">68</text>
<text x="134.3" y="124.2">70</text>
<text x="142" y="120.2">68</text>
<text x="142" y="122.9">70</text>
<text x="142" y="125.5">72</text>
<text x="42.3" y="126.8">71</text>
<text x="42.3" y="129.5">73</text>
<text x="50.1" y="128.2">71</text>
<text x="50.1" y="130.8">73</text>
<text x="58.9" y="128.2">72</text>
<text x="58.9" y="130.8">74</text>
<text x="66.6" y="126.8">72</text>
<text x="66.6" y="129.5">74</text>
<text x="117.7" y="128.2">73</text>
<text x="117.7" y="130.8">75</text>
<text x="125.5" y="126.8">71</text>
<text x="125.5" y="129.5">73</text>
<text x="134.3" y="126.8">72</text>
<text x="134.3" y="129.5">74</text>
<text x="142" y="128.2">74</text>
<text x="142" y="130.8">76</text>
<text x="42.3" y="132.1">75</text>
<text x="42.3" y="134.8">77</text>
<text x="42.3" y="137.4">79</text>
<text x="50.1" y="133.4">75</text>
<text x="50.1" y="136.1">77</text>
<text x="58.9" y="133.4">76</text>
<text x="58.9" y="136.1">78</text>
<text x="66.6" y="132.1">76</text>
<text x="66.6" y="134.8">78</text>
<text x="66.6" y="137.4">80</text>
<text x="117.7" y="133.5">77</text>
<text x="117.7" y="136.1">79</text>
<text x="125.5" y="132.1">75</text>
<text x="125.5" y="134.8">77</text>
<text x="125.5" y="137.4">79</text>
<text x="134.3" y="132.1">76</text>
<text x="134.3" y="134.8">78</text>
<text x="134.3" y="137.4">80</text>
<text x="142" y="133.5">78</text>
<text x="142" y="136.1">80</text>
<text x="42.3" y="140.1">81</text>
<text x="42.3" y="142.7">83</text>
<text x="50.1" y="138.7">79</text>
<text x="50.1" y="141.4">81</text>
<text x="58.9" y="138.7">80</text>
<text x="58.9" y="141.4">82</text>
<text x="66.6" y="140.1">82</text>
<text x="66.6" y="142.7">84</text>
<text x="117.7" y="138.8">81</text>
<text x="117.7" y="141.4">83</text>
<text x="125.5" y="140.1">81</text>
<text x="125.5" y="142.7">83</text>
<text x="134.3" y="140.1">82</text>
<text x="134.3" y="142.7">84</text>
<text x="142" y="138.8">82</text>
<text x="142" y="141.4">84</text>
<text x="42.3" y="145.4">85</text>
<text x="42.3" y="148">87</text>
<text x="50.1" y="144">83</text>
<text x="50.1" y="146.7">85</text>
<text x="50.1" y="149.3">87</text>
<text x="58.9" y="144">84</text>
<text x="58.9" y="146.7">86</text>
<text x="58.9" y="149.3">88</text>
<text x="66.6" y="145.4">86</text>
<text x="66.6" y="148">88</text>
<text x="117.7" y="144">85</text>
<text x="117.7" y="146.7">87</text>
<text x="117.7" y="149.3">89</text>
<text x="125.5" y="145.3">85</text>
<text x="125.5" y="148">87</text>
<text x="134.3" y="145.3">86</text>
<text x="134.3" y="148">88</text>
<text x="142" y="144">86</text>
<text x="142" y="146.7">88</text>
<text x="142" y="149.3">90</text>
<text x="42.3" y="150.7">89</text>
<text x="42.3" y="153.3">91</text>
<text x="42.3" y="156">93</text>
<text x="50.1" y="152">89</text>
<text x="50.1" y="154.6">91</text>
<text x="58.9" y="152">90</text>
<text x="58.9" y="154.6">92</text>
<text x="66.6" y="150.7">90</text>
<text x="66.6" y="153.3">92</text>
<text x="66.6" y="156">94</text>
<text x="117.7" y="152">91</text>
<text x="117.7" y="154.6">93</text>
<text x="125.5" y="150.6">89</text>
<text x="125.5" y="153.3">91</text>
<text x="125.5" y="155.9">93</text>
<text x="134.3" y="150.6">90</text>
<text x="134.3" y="153.3">92</text>
<text x="134.3" y="155.9">94</text>
<text x="142" y="152">92</text>
<text x="142" y="154.6">94</text>
<text x="42.3" y="158.6">95</text>
<text x="42.3" y="161.2">97</text>
<text x="50.1" y="157.3">93</text>
<text x="50.1" y="159.9">95</text>
<text x="58.9" y="157.3">94</text>
<text x="58.9" y="159.9">96</text>
<text x="66.6" y="158.6">96</text>
<text x="66.6" y="161.2">98</text>
<text x="117.7" y="157.3">95</text>
<text x="117.7" y="159.9">97</text>
<text x="125.5" y="158.6">95</text>
<text x="125.5" y="161.2">97</text>
<text x="134.3" y="158.6">96</text>
<text x="134.3" y="161.2">98</text>
<text x="142" y="157.3">96</text>
<text x="142" y="159.9">98</text>
<text x="42.3" y="163.9">99</text>
<text x="50.1" y="162.5">97</text>
<text x="50.1" y="165.2">99</text>
<text x="57.9" y="165.2">100</text>
<text x="58.9" y="162.5">98</text>
<text x="66.6" y="163.9">100</text>
<text x="117.7" y="162.6">99</text>
<text x="125.5" y="163.9">99</text>
<text x="133.3" y="163.9">100</text>
<text x="142" y="162.6">100</text>
</g>
</svg>
